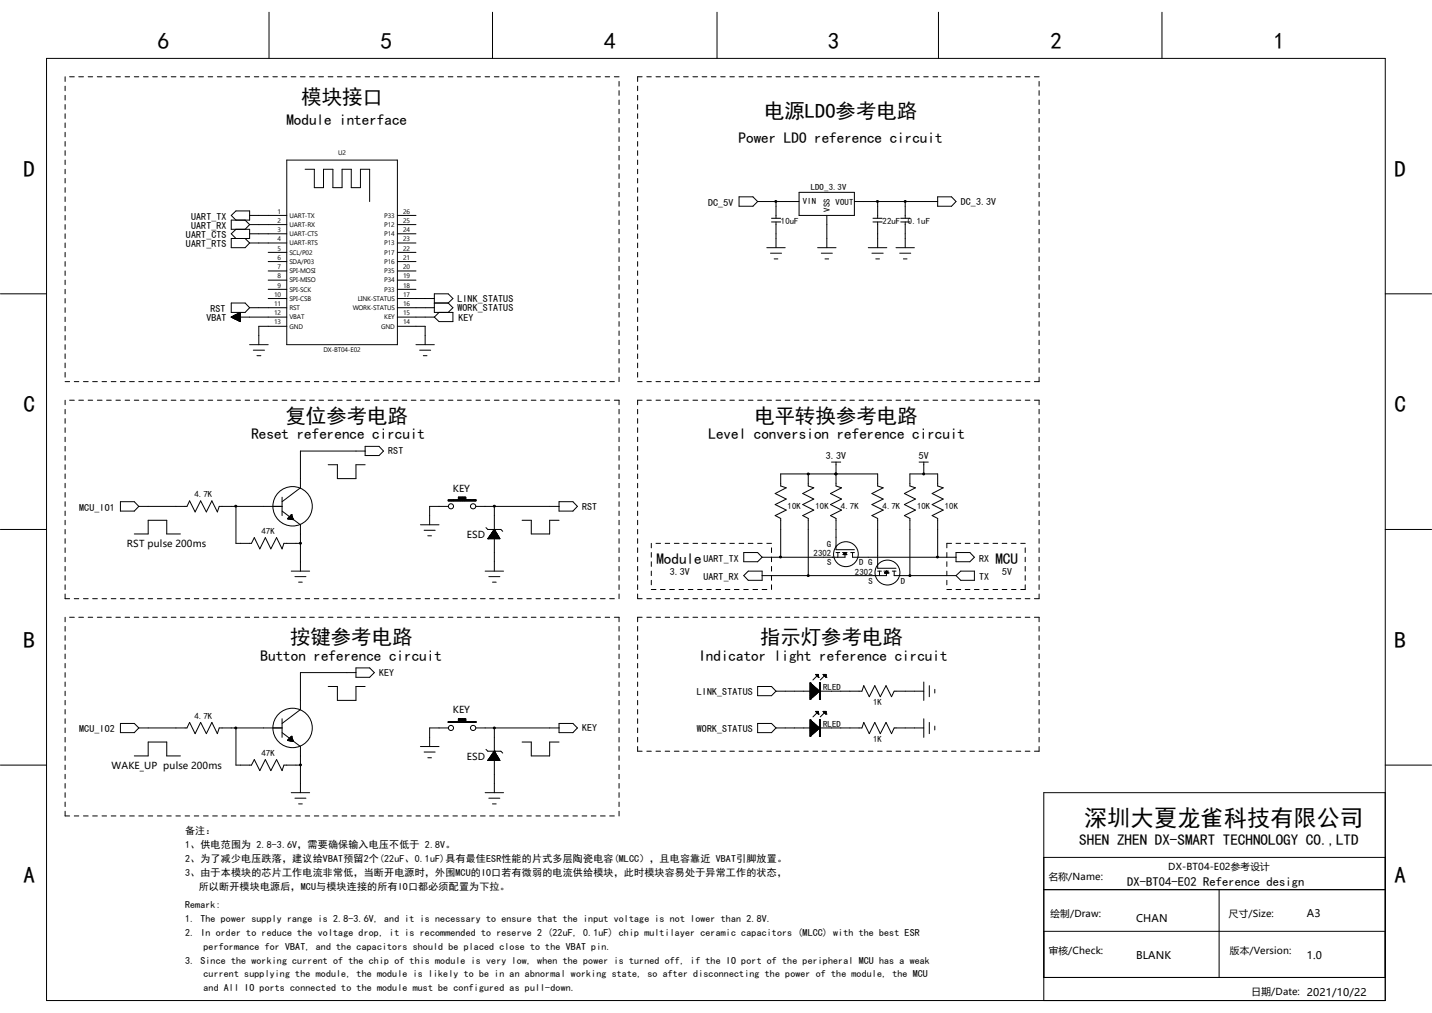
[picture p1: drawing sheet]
<svg xmlns="http://www.w3.org/2000/svg" width="297mm" height="210mm" viewBox="0 0 297 210" stroke-linecap="round" stroke-linejoin="round" font-family="sans-serif">
<g fill="none" stroke="#000" stroke-width=".21">
<path d="M9.7 12.1h277.6v195.3h-277.6zM13.5 15.9v1M13.5 17.9v.9M13.5 19.8v.9M14.4 15.9h1M16.3 15.9h1M18.3 15.9h.9M20.2 15.9h1M22.1 15.9h1M24 15.9h1M26 15.9h.9M27.9 15.9h.9"/>
<path d="M29.8 15.9h.9M31.7 15.9h.9M33.6 15.9h1M35.5 15.9h1M37.4 15.9h1M39.3 15.9h1M41.2 15.9h1M43.2 15.9h.9M45.1 15.9h1M47 15.9h1M48.9 15.9h1M50.8 15.9h1"/>
<path d="M52.7 15.9h1M54.7 15.9h.9M55.8 2.5v9.6M56.6 15.9h.9M58.5 15.9h1M60.4 15.9h1M62.3 15.9h1M64.2 15.9h1M66.1 15.9h1M68.1 15.9h.9M70 15.9h1M71.9 15.9h1"/>
<path d="M73.8 15.9h1M75.7 15.9h1M77.6 15.9h1M79.5 15.9h1M81.5 15.9h.9M83.4 15.9h1M85.3 15.9h1M87.2 15.9h1M89.1 15.9h1M91.1 15.9h.9M93 15.9h.9M94.9 15.9h.9"/>
<path d="M96.8 15.9h.9M98.7 15.9h1M100.6 15.9h1M102.2 2.5v9.6M102.5 15.9h1M104.4 15.9h1M106.4 15.9h.9M108.3 15.9h1M110.2 15.9h1M112.1 15.9h1M114 15.9h1M116 15.9h.9"/>
<path d="M117.9 15.9h.9M119.8 15.9h.9M121.7 15.9h.9M123.6 15.9h.9M125.5 15.9h.9M127.4 15.9h1M128.4 16.9v1M128.4 18.8v1M132.2 17.9v.9M132.2 19.8v.9M133.2 15.9h-1v1M134.2 15.9h.9"/>
<path d="M136.1 15.9h.9M138 15.9h.9M139.9 15.9h.9M141.8 15.9h.9M143.7 15.9h1M145.6 15.9h1M147.5 15.9h1M148.7 2.5v9.6M149.5 15.9h.9M151.4 15.9h.9M153.3 15.9h1M155.2 15.9h1"/>
<path d="M157.1 15.9h1M159 15.9h1M161 15.9h.9M162.9 15.9h.9M164.8 15.9h.9M166.7 15.9h.9M168.6 15.9h1M170.5 15.9h1M172.5 15.9h.9M174.4 15.9h.9M176.3 15.9h.9M178.2 15.9h1"/>
<path d="M180.1 15.9h1M182 15.9h1M183.9 15.9h1M185.8 15.9h1M187.7 15.9h1M189.7 15.9h.9M191.6 15.9h.9M193.5 15.9h1M194.6 2.5v9.6M195.4 15.9h1M197.4 15.9h.9M199.3 15.9h.9"/>
<path d="M201.2 15.9h.9M203.1 15.9h.9M205 15.9h1M206.9 15.9h1M208.8 15.9h1M210.7 15.9h1M212.6 15.9h1M214.5 15.9h1M215.5 16.9v1M215.5 18.8v1M241 2.5v9.6M13.5 21.7v.9"/>
<path d="M13.5 23.6v1M13.5 25.5v1M13.5 27.4v1M13.5 29.3v1M13.5 31.2v1M13.5 33.2v.9M13.5 35.1v.9M13.5 37v.9M13.5 38.9v1M59.5 33.2h22.9v38.3h-22.9zM63.3 35.1h1.9v3.8h1.9v-3.8h1.9v3.8h2v-3.8h1.9v3.8h1.9v-3.8h1.9v6.7M128.4 20.7v1"/>
<path d="M128.4 22.6v1M128.4 24.6v.9M128.4 26.5v.9M128.4 28.4v.9M128.4 30.3v.9M128.4 32.2v1M128.4 34.1v1M128.4 36v1M128.4 37.9v1M128.4 39.9v.9M132.2 21.7v.9M132.2 23.6v1"/>
<path d="M132.2 25.5v1M132.2 27.4v1M132.2 29.3v1M132.2 31.2v1M132.2 33.2v.9M132.2 35.1v.9M132.2 37v.9M132.2 38.9v1M165.7 39.9h11.5v4.8h-11.5zM215.5 20.7v1M215.5 22.6v1M215.5 24.6v.9"/>
<path d="M215.5 26.5v.9M215.5 28.4v.9M215.5 30.3v.9M215.5 32.2v1M215.5 34.1v1M215.5 36v1M215.5 37.9v1M215.5 39.9v.9M13.5 40.8v1M13.5 42.8v.9M13.5 44.7v.9M13.5 46.6v.9"/>
<path d="M13.5 48.5v.9M13.5 50.4v1M13.5 52.3v1M13.5 54.2v1M13.5 56.2v.9M13.5 58.1v.9M13.5 60v.9M48.9 45.6l-.9-.9 .9-1h2.9v1.9h-3.8v1.9h3.8v1.9h-3.8v2h2.8l1-1M48.9 47.5l-.9 1 .9 .9M50.8 45.6l1 1M50.8 49.4l1 1M51.8 44.7h7.7"/>
<path d="M51.8 46.6h7.7M51.8 48.5h7.7M51.8 50.4h7.7M51.8 46.6l-1 .9M55.6 52.3h3.9M55.6 54.2h3.9M55.6 56.2h3.9M55.6 58.1h3.9M55.6 60h3.9M82.4 44.7h3.9M82.4 46.6h3.9M82.4 48.5h3.9"/>
<path d="M82.4 50.4h3.9M82.4 52.3h3.9M82.4 54.2h3.9M82.4 56.2h3.9M82.4 58.1h3.9M82.4 60h3.9M128.4 41.8v1M128.4 43.7v1M128.4 45.6v1M128.4 47.5v1M128.4 49.4v1M128.4 51.4v.9"/>
<path d="M128.4 53.3v.9M128.4 55.2v1M128.4 57.1v1M128.4 59v1M132.2 40.8v1M132.2 42.8v.9M132.2 44.7v.9M132.2 46.6v.9M132.2 48.5v.9M132.2 50.4v1M132.2 52.3v1M132.2 54.2v1"/>
<path d="M132.2 56.2v.9M132.2 58.1v.9M132.2 60v.9M153.3 40.8h2.9l.9 1-.9 1h-2.9zM157.1 41.8h8.6M159 51.4h3.9M159.8 52.5h2.3M160 46h1.9M160 45.3h1.9M160.6 53.7h.7M161 41.8v3.5M161 46v5.4"/>
<path d="M169.6 51.4h3.8M170.3 52.5h2.3M171.1 53.7h.8M171.5 44.7v6.7M177.2 41.8h17.3M180.1 51.4h3.8M180.8 52.5h2.4M181.1 46h1.9M181.1 45.3h1.9M181.7 53.7h.7M182 41.8v3.5M182 46v5.4"/>
<path d="M185.8 51.4h3.9M186.6 52.5h2.3M186.8 46h1.9M186.8 45.3h1.9M187.4 53.7h.7M187.7 41.8v3.5M187.7 46v5.4M194.5 40.8h2.9l.9 1-.9 1h-2.9zM215.5 41.8v1M215.5 43.7v1M215.5 45.6v1M215.5 47.5v1"/>
<path d="M215.5 49.4v1M215.5 51.4v.9M215.5 53.3v.9M215.5 55.2v1M215.5 57.1v1M215.5 59v1M.1 60.9h9.6M13.5 79.1h.9M13.5 61.9v.9M13.5 63.8v1M13.5 65.7v1M13.5 67.6v1"/>
<path d="M13.5 69.6v.9M13.5 71.5v.9M13.5 73.4v.9M13.5 75.3v.9M13.5 77.2v1M15.4 79.1h.9M17.3 79.1h1M19.2 79.1h1M21.2 79.1h.9M23.1 79.1h.9M25 79.1h1M26.9 79.1h1"/>
<path d="M28.8 79.1h1M30.7 79.1h1M32.6 79.1h1M34.6 79.1h.9M36.5 79.1h.9M38.4 79.1h.9M40.3 79.1h.9M42.2 79.1h1M44.1 79.1h1M46.1 79.1h.9M48 65.7h.1M48 79.1h.9"/>
<path d="M48 65.7h11.5M48 62.8h2.8l1 1-1 1h-2.8zM48 65.7l1.9-.9v1.9zM48.2 65.6v.2M48.3 66h1.6M48.3 65.5v.4M48.5 66h1.4M48.5 65.4v.6M48.6 66.1h1.3M48.6 65.4v.7M48.8 66.2h1.1M48.8 65.3v.8"/>
<path d="M48.9 65.2v1M49.1 65.2v1.1M49.1 66.3h.8M49.3 65.1v1.3M49.3 66.4h.6M49.6 64.9v1.6M49.6 66.6h.3M49.7 66.6h.2M49.7 64.9v1.7M49.9 79.1h.9M49.9 64.9h-.4l-.1 1.6h.5M49.9 65.2h-.9v1.1h.9"/>
<path d="M49.9 65.7h-1.8l-.1 .1h1.9M49.9 65.6h-1.6v.3M49.9 65.5h-1.5v.5M49.9 65.4h-1.3v.6M49.9 65.3h-1.2v.8M49.9 65.2h-1v1M49.9 65.1h-.7v1.2M49.9 65h-.5v1.4M49.9 64.9h-.2v1.7M49.9 64.8l-.1 1.8M51.8 79.1h.9M51.8 71.5h3.8"/>
<path d="M51.8 63.8h7.7M52.5 72.6h2.4M53.3 73.7h.8M53.7 79.1h1M55.6 79.1h1M55.6 61.9h3.9M57.5 79.1h1M59.5 79.1h.9M59.5 67.6h-5.8v3.9M61.4 79.1h.9M63.3 79.1h.9M65.2 79.1h.9"/>
<path d="M67.1 79.1h1M69 79.1h1M71 79.1h.9M72.9 79.1h.9M74.8 79.1h.9M76.7 79.1h.9M78.6 79.1h.9M80.5 79.1h1M82.4 79.1h1M82.4 61.9h7.7M82.4 63.8h7.7M82.4 65.7h7.7"/>
<path d="M82.4 67.6h5.8v3.9M84.4 79.1h.9M86.3 79.1h.9M86.3 71.5h3.8M87 72.6h2.3M87.8 73.7h.8M88.2 79.1h.9M90.1 79.1h1M90.1 62.8h2.9M91.1 64.8l-1 .9M92 79.1h1M93 62.8l.9-.9-.9-1h-2.9v3.9h3.8v1.9h-2.8l-1-1"/>
<path d="M93 62.8l.9 1-.9 1M93.9 79.1h1M95.8 79.1h1M97.7 79.1h1M99.7 79.1h.9M101.6 79.1h.9M103.5 79.1h.9M105.4 79.1h1M107.3 79.1h1M109.3 79.1h.9M111.2 79.1h.9M113.1 79.1h.9"/>
<path d="M115 79.1h1M116.9 79.1h1M118.8 79.1h1M120.7 79.1h1M122.6 79.1h1M124.5 79.1h1M126.4 79.1h1M128.4 60.9v1M128.4 62.8v1M128.4 64.8v.9M128.4 66.7v.9M128.4 68.6v1"/>
<path d="M128.4 70.5v1M128.4 72.4v1M128.4 74.3v1M128.4 76.2v1M128.4 78.2v.9M132.2 61.9v.9M132.2 63.8v1M132.2 65.7v1M132.2 67.6v1M132.2 69.6v.9M132.2 71.5v.9M132.2 73.4v.9"/>
<path d="M132.2 75.3v.9M132.2 77.2v1M132.2 79.1h1M134.2 79.1h.9M136.1 79.1h.9M138 79.1h.9M139.9 79.1h.9M141.8 79.1h.9M143.7 79.1h1M145.6 79.1h1M147.5 79.1h1M149.5 79.1h.9"/>
<path d="M151.4 79.1h.9M153.3 79.1h1M155.2 79.1h1M157.1 79.1h1M159 79.1h1M161 79.1h.9M162.9 79.1h.9M164.8 79.1h.9M166.7 79.1h.9M168.6 79.1h1M170.5 79.1h1M172.5 79.1h.9"/>
<path d="M174.4 79.1h.9M176.3 79.1h.9M178.2 79.1h1M180.1 79.1h1M182 79.1h1M183.9 79.1h1M185.8 79.1h1M187.7 79.1h1M189.7 79.1h.9M191.6 79.1h.9M193.5 79.1h1M195.4 79.1h1"/>
<path d="M197.4 79.1h.9M199.3 79.1h.9M201.2 79.1h.9M203.1 79.1h.9M205 79.1h1M206.9 79.1h1M208.8 79.1h1M210.7 79.1h1M212.6 79.1h1M215.5 78.2v.9h-1M215.5 60.9v1M215.5 62.8v1"/>
<path d="M215.5 64.8v.9M215.5 66.7v.9M215.5 68.6v1M215.5 70.5v1M215.5 72.4v1M215.5 74.3v1M215.5 76.2v1M287.3 60.9h9.6M13.5 83v.9M13.5 84.9v.9M13.5 86.8v1M13.5 88.7v1"/>
<path d="M13.5 90.6v1M13.5 92.5v1M13.5 94.4v1M13.5 96.4v.9M13.5 98.3v.9M14.4 83h1M16.3 83h1M18.3 83h.9M20.2 83h1M22.1 83h1M24 83h1M26 83h.9"/>
<path d="M27.9 83h.9M29.8 83h.9M31.7 83h.9M33.6 83h1M35.5 83h1M37.4 83h1M39.3 83h1M41.2 83h1M43.2 83h.9M45.1 83h1M47 83h1M48.9 83h1"/>
<path d="M50.8 83h1M52.7 83h1M54.7 83h.9M56.6 83h.9M58.5 83h1M60.4 83h1M62.3 83h1M64.2 83h1M66.1 83h1M68.1 96.4h1.9v2.8h3.8v-2.8h1.9M68.1 83h.9M70 83h1"/>
<path d="M71.9 83h1M73.8 83h1M75.7 83h1M75.7 93.5h-13.4v7.6l-3.8 2.9M75.7 92.5h2.9l.9 1-.9 .9h-2.9zM77.6 83h1M79.5 83h1M81.5 83h.9M83.4 83h1M85.3 83h1M87.2 83h1M89.1 83h1"/>
<path d="M91.1 83h.9M93 83h.9M94.9 83h.9M96.8 83h.9M98.7 83h1M100.6 83h1M102.5 83h1M104.4 83h1M106.4 83h.9M108.3 83h1M110.2 83h1M112.1 83h1"/>
<path d="M114 83h1M116 83h.9M117.9 83h.9M119.8 83h.9M121.7 83h.9M123.6 83h.9M125.5 83h.9M127.4 83h1v.9M128.4 84.9v.9M128.4 86.8v1M128.4 88.7v1M128.4 90.6v1"/>
<path d="M128.4 92.5v1M128.4 94.4v1M128.4 96.4v.9M128.4 98.3v.9M132.2 84.9v.9M132.2 86.8v1M132.2 88.7v1M132.2 90.6v1M132.2 92.5v1M132.2 94.4v1M132.2 96.4v.9M132.2 98.3v.9"/>
<path d="M133.2 83h-1v.9M134.2 83h.9M136.1 83h.9M138 83h.9M139.9 83h.9M141.8 83h.9M143.7 83h1M145.6 83h1M147.5 83h1M149.5 83h.9M151.4 83h.9M153.3 83h1"/>
<path d="M155.2 83h1M157.1 83h1M159 83h1M161 83h.9M162.9 83h.9M164.8 83h.9M166.7 83h.9M167.6 98.3h.1M167.6 98.3v2.5l1.2 .3-2.3 1.2 2.3 1.2-2.3 1.1 2.3 1.1-2.3 1.2 1.1 .6v11.8M168.6 83h1M170.5 83h1M172.5 83h.9"/>
<path d="M172.5 95.8h1.9M173.4 98.3h.1M173.4 95.8v5l1.1 .3-2.2 1.2 2.2 1.2-2.2 1.1 2.2 1.1-2.2 1.2 1.1 .6v6.5h3.8M174.4 83h.9M176.3 83h.9M178.2 83h1M180.1 83h1M182 83h1M183.9 83h1M185.8 83h1M187.7 83h1M189.7 83h.9"/>
<path d="M190.6 95.8h1.9M191.6 83h.9M191.6 95.8v2.5M193.5 83h1M195.4 83h1M197.4 83h.9M199.3 83h.9M201.2 83h.9M203.1 83h.9M205 83h1M206.9 83h1M208.8 83h1"/>
<path d="M210.7 83h1M212.6 83h1M214.5 83h1v.9M215.5 84.9v.9M215.5 86.8v1M215.5 88.7v1M215.5 90.6v1M215.5 92.5v1M215.5 94.4v1M215.5 96.4v.9M215.5 98.3v.9M.1 109.8h9.6"/>
<path d="M13.5 100.2v.9M13.5 102.1v1M13.5 104v1M13.5 106v.9M13.5 107.9v.9M13.5 109.8v.9M13.5 111.7v.9M13.5 113.6v1M13.5 115.5v1M13.5 117.4v1M13.5 119.3v1M25 104h2.9l.9 1-.9 1h-2.9z"/>
<path d="M27.9 110.7h2.8v-2.8h3.9v2.8h2.8M28.8 105h10l.5-1.2 1.2 2.3 1.1-2.3 1.2 2.3 1.1-2.3 1.2 2.3 .4-1.1h13M48.9 105v7.6h3.3l.5-1.1 1.2 2.3 1.1-2.3 1.2 2.3 1.2-2.3 1.1 2.3 .4-1.2h3.4M58.5 103.1v3.8M58.5 106l3.8 2.8v9.6M59.6 107.5h1.1M60.1 107.1v.5M60.1 107.6h.7M60.4 118.4h3.8M60.5 106.7h.1M60.5 106.7l-.9 .8M60.5 106.7l.4 1-1.3-.2"/>
<path d="M60.5 106.8l-.1 .9M60.5 106.7v1M60.5 106.8h-.2v.9M60.5 107h-.3v.7M60.5 106.9h-.3v.8M60.5 106.8v.9M60.6 107v.7h.2M60.6 107.2h-.7v.4M60.6 107.1h-.6v.5M60.7 107.3h-.8v.3M60.7 107.2v.5M60.7 107.4h-.9v.2"/>
<path d="M60.7 107.5h-1v.1M60.7 107.4v.3M60.8 107.7h.1M61.2 119.5h2.3M87.2 108.8h3.9M88 109.9h2.3M88.7 111.1h.8M93 105h-3.9v3.8M93 103.6h5.7v.2h-5.7zM93 103.8h5.7M93 103.7h5.7M93 103.6v.2"/>
<path d="M93.2 103.6v.2M93.3 103.6v.2M93.4 103.6v.2M93.5 103.6v.2M93.6 103.6v.2M93.7 103.6v.2M93.8 103.6v.2M93.9 103.6v.2M94 103.6v.2M94.1 103.6v.2M94.2 103.6v.2M94.3 103.6v.2"/>
<path d="M94.4 103.6v.2M94.5 103.6v.2M94.6 103.6v.2M94.7 103.6v.2M94.8 103.6v.2M94.9 103.6v.2M95 103.6v.2M95.1 103.8v-.7h1.5v.7M95.1 103.5h1.5M95.1 103.4h1.5M95.1 103.3h1.5M95.1 103.2h1.5"/>
<path d="M95.2 103.1v.7M95.3 103.1v.7M95.4 103.1v.7M95.5 103.1v.7M95.7 103.1v.7M95.8 103.1v.7M95.9 103.1v.7M96 103.1v.7M96.1 103.1v.7M96.2 103.1v.7M96.3 103.1v.7M96.4 103.1v.7"/>
<path d="M96.5 103.1v.7M96.7 103.6v.2M96.8 103.6v.2M96.9 103.6v.2M97 103.6v.2M97.1 103.6v.2M97.2 103.6v.2M97.3 103.6v.2M97.4 103.6v.2M97.5 103.6v.2M97.6 103.6v.2M97.7 103.6v.2"/>
<path d="M97.8 103.6v.2M97.9 103.6v.2M98 103.6v.2M98.1 103.6v.2M98.2 103.6v.2M98.3 103.6v.2M98.4 103.6v.2M98.5 103.6v.2M98.6 103.6v.2M98.7 103.6v.2M98.7 105h17.3M100.6 118.4h3.8"/>
<path d="M100.8 109.4l.4 .4h2.7l.4 .4M101.2 111.7h.1M101.2 111.7h2.5M101.3 111.6h2.3M101.3 111.5v.2M101.3 111.5h2.3M101.4 119.5h2.3M101.4 111.4h2.1v.3M101.4 111.3v.4M101.5 111.3h2l-.1 .4M101.5 111.2v.5M101.6 111.2h1.8"/>
<path d="M101.6 111.2h1.7M101.6 111.1v.6M101.6 111.1h1.7M101.6 111v.7M101.7 111h1.6v.7M101.7 110.9h1.5M101.7 110.9v.8M101.9 110.7v1M101.9 110.7h1.2M101.9 110.6h1.1v1.1M101.9 110.5v1.2M102 110.5h1"/>
<path d="M102 110.4v1.3M102.1 110.4h.8M102.1 110.3v1.4M102.2 110.3h.6M102.2 110.2v1.5M102.2 110.2h.6v1.5M102.3 110.2h.5M102.3 110.1v1.6M102.3 110.1h.4M102.3 109.9v1.8M102.4 110h.3M102.4 109.9v1.8"/>
<path d="M102.4 109.9h.2M102.5 109.9l.1 1.8M102.5 109.8h.1M102.5 109.8l1.2 1.9M102.5 109.8l-1.3 1.9M102.5 105v13.4M102.7 109.9v1.8M102.7 110.1v1.6M102.9 110.3v1.4M103 110.5v1.2M103.1 110.7v1M103.2 110.8h-1.4v.9"/>
<path d="M103.2 110.9v.8M103.3 111.1v.6M103.5 111.5h-2.1l-.1 .2M103.6 111.5v.2M103.7 111.6v.1M108.3 107.9h1.9v2.8h3.8v-2.8h2M116 104h2.8l1 1-1 1h-2.8zM128.4 100.2v.9M128.4 102.1v1M128.4 104v1M128.4 106v.9M128.4 107.9v.9"/>
<path d="M128.4 109.8v.9M128.4 111.7v.9M128.4 113.6v1M128.4 115.5v1M128.4 117.4v1M128.4 119.3v1M132.2 100.2v.9M132.2 102.1v1M132.2 104v1M132.2 106v.9M132.2 107.9v.9M132.2 109.8v.9"/>
<path d="M132.2 111.7v.9M132.2 113.6v1M132.2 115.5v1M132.2 117.4v1M132.2 119.3v1M135.1 112.6v1M135.1 114.6v.9M135.1 116.5v.9M135.1 118.4v.9M136.1 112.6h.9M138 112.6h.9M139.9 112.6h.9"/>
<path d="M141.8 112.6h.9M143.7 112.6h1M145.6 112.6h1M147.5 112.6h1M149.5 112.6h.9M151.4 112.6h.9M153.3 112.6h1M154.3 114.6h2.8l1 .9-1 1h-2.8zM155.2 112.6h1M155.2 118.4h2.9v1.9h-2.9l-.9-1zM157.1 112.6h1M159 112.6h1"/>
<path d="M160 113.6v1M160 115.5v1M160 117.4v1M160 119.3v1M161.9 115.5v-8l-1.1-.6 2.3-1.2-2.3-1.1 2.3-1.1-2.3-1.2 2.3-1.2-1.2-.3v-2.5h20.1v2.5l1.2 .3-2.4 1.2 2.4 1.2-2.4 1.1 2.4 1.1-2.4 1.2 1.2 .6v10.3h3.8M173.4 114.6h.8M173.8 114.6v.9M174.8 114.6h.9M174.9 114.9v.1M174.9 114.9h.7M175 114.9v.1M175 114.9h.5"/>
<path d="M175 114.8v.2M175.1 114.8h.3M175.2 114.7h.1M175.2 114.6v.4M175.3 114.6h.1M175.3 114.6v.9h-17.2M175.3 114.6l.3 .4h-.7M175.3 114.6l-.4 .4M175.3 114.7v.3M175.4 114.8v.2M175.5 114.9v.1M175.6 114.9v.1"/>
<path d="M176.4 114.6h.8M176.8 114.6v.9h21.5M182 118.4h.8M182.4 118.4v.9M183.3 118.4h1M183.5 118.8h.1M183.5 118.8h.7M183.6 118.8h.5M183.6 118.7h.5v.1M183.7 118.8v-.2h.3v.2M183.8 118.8v-.3h.1v.3M183.9 118.4h.1"/>
<path d="M183.9 118.4v.9h-25.8M183.9 118.4l-.4 .4M183.9 118.4l.3 .4M184.2 118.8h.1M185.1 118.4h.7M185.5 118.4v.9h12.8M194.5 115.5v-8l-1.2-.6 2.3-1.2-2.3-1.1 2.3-1.1-2.3-1.2 2.3-1.2-1.1-.3v-2.5h-5.8v2.5l1.2 .3-2.3 1.2 2.3 1.2-2.3 1.1 2.3 1.1-2.3 1.2 1.1 .6v11.8M196.4 114.6v.9M196.4 116.5v.9M196.4 118.4v.9M197.4 112.6h-1v1M198.3 112.6h1"/>
<path d="M198.3 114.6h2.9l.9 .9-.9 1h-2.9zM198.3 119.3l1-.9h2.8v1.9h-2.8zM200.2 112.6h1M202.1 112.6h1M204 112.6h1M206 112.6h.9M207.9 112.6h.9M209.8 112.6h.9M211.7 112.6h.9M212.6 113.6v1M212.6 115.5v1M212.6 117.4v1"/>
<path d="M212.6 119.3v1M215.5 100.2v.9M215.5 102.1v1M215.5 104v1M215.5 106v.9M215.5 107.9v.9M215.5 109.8v.9M215.5 111.7v.9M215.5 113.6v1M215.5 115.5v1M215.5 117.4v1M215.5 119.3v1"/>
<path d="M287.3 109.8h9.6M13.5 121.2v1M13.5 123.1v1h.9M13.5 128v.9M13.5 129.9v1M13.5 131.8v1M13.5 133.7v1M13.5 135.6v1M13.5 137.5v1M13.5 139.4v1M14.4 128h1M15.4 124.1h.9"/>
<path d="M16.3 128h1M17.3 124.1h1M18.3 128h.9M19.2 124.1h1M20.2 128h1M21.2 124.1h.9M22.1 128h1M23.1 124.1h.9M24 128h1M25 124.1h1M26 128h.9M26.9 124.1h1"/>
<path d="M27.9 128h.9M28.8 124.1h1M29.8 128h.9M30.7 124.1h1M31.7 128h.9M32.6 124.1h1M33.6 128h1M34.6 124.1h.9M35.5 128h1M36.5 124.1h.9M37.4 128h1M38.4 124.1h.9"/>
<path d="M39.3 128h1M40.3 124.1h.9M41.2 128h1M42.2 124.1h1M43.2 128h.9M44.1 124.1h1M45.1 128h1M46.1 124.1h.9M47 128h1M48 124.1h.9M48.9 128h1M49.9 124.1h.9"/>
<path d="M50.8 128h1M51.8 124.1h.9M52.7 128h1M53.7 124.1h1M54.7 128h.9M55.6 124.1h1M56.6 128h.9M57.5 124.1h1M58.5 128h1M59.5 124.1h.9M60.4 128h1M61.4 124.1h.9"/>
<path d="M61.9 120.7h.8M62.3 128h1M63.3 124.1h.9M64.2 128h1M65.2 124.1h.9M66.1 128h1M67.1 124.1h1M68.1 128h.9M69 124.1h1M70 128h1M71 124.1h.9M71.9 128h1"/>
<path d="M72.9 124.1h.9M73.8 138.5h2.9l.9 .9-.9 1h-2.9zM73.8 128h1M73.8 139.4h-11.5v7.7l-3.8 2.9M74.8 124.1h.9M75.7 128h1M76.7 124.1h.9M77.6 128h1M78.6 124.1h.9M79.5 128h1M80.5 124.1h1M81.5 128h.9"/>
<path d="M82.4 124.1h1M83.4 128h1M84.4 124.1h.9M85.3 128h1M86.3 124.1h.9M87.2 128h1M88.2 124.1h.9M89.1 128h1M90.1 124.1h1M91.1 128h.9M92 124.1h1M93 128h.9"/>
<path d="M93.9 124.1h1M94.9 128h.9M95.8 124.1h1M96.8 128h.9M97.7 124.1h1M98.7 128h1M99.7 124.1h.9M100.6 128h1M101.6 124.1h.9M102.2 120.7h.7M102.5 128h1M103.5 124.1h.9"/>
<path d="M104.4 128h1M105.4 124.1h1M106.4 128h.9M107.3 124.1h1M108.3 128h1M109.3 124.1h.9M110.2 128h1M111.2 124.1h.9M112.1 128h1M113.1 124.1h.9M114 128h1M115 124.1h1"/>
<path d="M116 128h.9M116.9 124.1h1M117.9 128h.9M118.8 124.1h1M119.8 128h.9M120.7 124.1h1M121.7 128h.9M122.6 124.1h1M123.6 128h.9M124.5 124.1h1M125.5 128h.9M126.4 124.1h1"/>
<path d="M127.4 128h1v.9M128.4 121.2v1M128.4 123.1v1M128.4 129.9v1M128.4 131.8v1M128.4 133.7v1M128.4 135.6v1M128.4 137.5v1M128.4 139.4v1M132.2 121.2v1M132.2 123.1v1h1M132.2 129.9v1"/>
<path d="M132.2 131.8v1M132.2 133.7v1M132.2 135.6v1M132.2 137.5v1M132.2 139.4v1M133.2 128h-1v.9M134.2 128h.9M134.2 124.1h.9M135.1 120.3v.9M135.1 122.2h1M136.1 128h.9M136.1 124.1h.9"/>
<path d="M137 122.2h1M138 128h.9M138 124.1h.9M138.9 122.2h1M139.9 128h.9M139.9 124.1h.9M140.8 122.2h1M141.8 128h.9M141.8 124.1h.9M142.7 122.2h1M143.7 128h1M143.7 124.1h1"/>
<path d="M144.7 122.2h.9M145.6 128h1M145.6 124.1h1M146.6 122.2h.9M147.5 128h1M147.5 124.1h1M148.5 122.2h1M149.5 128h.9M149.5 124.1h.9M150.4 122.2h1M151.4 128h.9M151.4 124.1h.9"/>
<path d="M152.3 122.2h1M153.3 128h1M153.3 124.1h1M154.3 122.2h.9M155.2 128h1M155.2 124.1h1M156.2 122.2h.9M157.1 128h1M157.1 124.1h1M158.1 122.2h.9M159 128h1M159 124.1h1"/>
<path d="M160 121.2v1M161 128h.9M161 124.1h.9M162.9 128h.9M162.9 124.1h.9M164.8 128h.9M164.8 124.1h.9M166.7 128h.9M166.7 124.1h.9M168.6 128h1M168.6 124.1h1M169.2 139.8v.1"/>
<path d="M169.2 139.8h.6v.6M169.2 139.8l.6 .6M169.3 139.8v.2h.5M169.4 139.8v.2h.4M169.5 139.8v.3h.3M169.5 139.8v.4h.3M169.6 139.8v.5h.2M169.7 139.8l.1 .5M170.5 128h1M170.5 124.1h1M170.7 139.8h.6v.6M170.7 139.8l.6 .6"/>
<path d="M170.7 139.8v.1M170.8 139.8v.2h.5M170.9 139.8v.2h.4M171 139.8v.3h.3M171.1 139.8v.4h.2M171.1 139.8v.5h.2M171.2 139.8v.5h.1M172.5 128h.9M172.5 124.1h.9M174.4 128h.9M174.4 124.1h.9M176.3 128h.9"/>
<path d="M176.3 124.1h.9M178.2 128h1M178.2 124.1h1M180.1 128h1M180.1 124.1h1M182 128h1M182 124.1h1M183.9 128h1M183.9 124.1h1M185.8 128h1M185.8 124.1h1M187.7 128h1"/>
<path d="M187.7 124.1h1M189.7 128h.9M189.7 124.1h.9M191.6 128h.9M191.6 124.1h.9M193.5 128h1M193.5 124.1h1M195.4 128h1M195.4 124.1h1M196.4 122.2h1M196.4 120.3v.9M197.4 128h.9"/>
<path d="M197.4 124.1h.9M198.3 122.2h1M199.3 128h.9M199.3 124.1h.9M200.2 122.2h1M201.2 128h.9M201.2 124.1h.9M202.1 122.2h1M203.1 128h.9M203.1 124.1h.9M204 122.2h1M205 128h1"/>
<path d="M205 124.1h1M206 122.2h.9M206.9 128h1M206.9 124.1h1M207.9 122.2h.9M208.8 128h1M208.8 124.1h1M209.8 122.2h.9M210.7 128h1M210.7 124.1h1M212.6 121.2v1h-.9M212.6 128h1"/>
<path d="M212.6 124.1h1M214.5 128h1v.9M215.5 121.2v1M215.5 123.1v1h-1M215.5 129.9v1M215.5 131.8v1M215.5 133.7v1M215.5 135.6v1M215.5 137.5v1M215.5 139.4v1M.1 158.6h9.6M13.5 141.4v.9"/>
<path d="M13.5 143.3v.9M13.5 145.2v.9M13.5 147.1v.9M13.5 149v1M13.5 150.9v1M13.5 152.9v.9M13.5 154.8v.9M13.5 156.7v.9M13.5 158.6v1M25 150h2.9l.9 .9-.9 1h-2.9zM27.9 156.7h2.8v-2.9h3.9v2.9h2.8M28.8 150.9h10l.5-1.1 1.2 2.3 1.1-2.3 1.2 2.3 1.1-2.3 1.2 2.3 .4-1.2h13"/>
<path d="M48.9 150.9v7.7h3.3l.5-1.1 1.2 2.3 1.1-2.3 1.2 2.3 1.2-2.3 1.1 2.3 .4-1.2h3.4M58.5 149v3.9M58.5 151.9l3.8 2.9v9.5M59.6 153.5h1.1M59.7 153.5v-.1h1v.3M60.1 153.6v-.6h.5v.7l.2-.1M60.1 153.6h.7M60.5 152.7h.1M60.5 152.7l-.1 .9M60.5 152.7v1M60.5 152.7l-.9 .8M60.5 152.7l.4 1-1.3-.2"/>
<path d="M60.5 152.8h-.2v.8M60.5 153h-.3v.6M60.5 152.9h-.3v.7M60.5 152.8v.9M60.6 153.2h-.7v.4M60.6 153.1h-.6v.5M60.7 153.3h-.8v.2M60.7 153.2v.5M60.7 153.3h-.9v.2M68.1 142.3h1.9v2.9h3.8v-2.9h1.9M87.2 154.8h3.9M88 155.9h2.3"/>
<path d="M88.7 157.1h.8M93 150.9h-3.9v3.9M93 149.6h5.7v.2h-5.7zM93 149.7h5.7M93 149.6v.2M93.2 149.6v.2M93.3 149.6v.2M93.4 149.6v.2M93.5 149.6v.2M93.6 149.6v.2M93.7 149.6v.2M93.8 149.6v.2"/>
<path d="M93.9 149.6v.2M94 149.6v.2M94.1 149.6v.2M94.2 149.6v.2M94.3 149.6v.2M94.4 149.6v.2M94.5 149.6v.2M94.6 149.6v.2M94.7 149.6v.2M94.8 149.6v.2M94.9 149.6v.2M95 149.6v.2"/>
<path d="M95.1 149.8v-.8h1.5v.8M95.1 149.5h1.5M95.1 149.4h1.5M95.1 149.3h1.5M95.1 149.2h1.5M95.1 149.1h1.5M95.2 149v.8M95.3 149v.8M95.4 149v.8M95.5 149v.8M95.7 149v.8M95.8 149v.8"/>
<path d="M95.9 149v.8M96 149v.8M96.1 149v.8M96.2 149v.8M96.3 149v.8M96.4 149v.8M96.5 149v.8M96.7 149.6v.2M96.8 149.6v.2M96.9 149.6v.2M97 149.6v.2M97.1 149.6v.2"/>
<path d="M97.2 149.6v.2M97.3 149.6v.2M97.4 149.6v.2M97.5 149.6v.2M97.6 149.6v.2M97.7 149.6v.2M97.8 149.6v.2M97.9 149.6v.2M98 149.6v.2M98.1 149.6v.2M98.2 149.6v.2M98.3 149.6v.2"/>
<path d="M98.4 149.6v.2M98.5 149.6v.2M98.6 149.6v.2M98.7 149.6v.2M98.7 150.9h17.3M100.8 155.4l.4 .3h2.7l.4 .4M101.2 157.6h.1M101.2 157.6h2.5M101.3 157.5v.1M101.3 157.6h2.3M101.3 157.5h2.3v.1M101.4 157.3v.3"/>
<path d="M101.5 157.3h2M101.5 157.2v.4M101.6 157.6v-.5h1.7v.5M101.6 157.2h1.8M101.6 157v.6M101.6 157h1.7M101.7 157h1.6v.6M101.7 156.8v.8M101.7 156.9h1.5M101.8 156.7v.9M101.8 156.8h1.4M101.9 156.7h1.2v.9"/>
<path d="M101.9 156.6v1M101.9 156.5v1.1M101.9 156.6h1.1v1M101.9 156.6h1.2M102 156.4v1.2M102 156.5h1M102.1 156.4h.8M102.1 156.3v1.3M102.1 156.3h.8v1.3M102.2 156.2v1.4M102.2 156.3h.6M102.3 156v1.6"/>
<path d="M102.3 156.1h.5M102.3 155.9v1.7M102.3 156h.4M102.4 155.8v1.8M102.4 156h.3M102.4 155.9h.2M102.5 155.8l.1 1.8M102.5 155.7h.1M102.5 150.9v13.4M102.5 155.7l1.2 1.9M102.5 155.7l-1.3 1.9M102.7 155.9v1.7"/>
<path d="M102.7 156.1v1.5M102.8 156.2v1.4M103 156.5v1.1M103.2 156.8v.8M103.4 157.2v.4M103.5 157.4v.2M103.5 157.4h-2.2v.2M103.7 157.6h.1M108.3 153.8h1.9v2.9h3.8v-2.9h2M116 150h2.8l1 .9-1 1h-2.8zM128.4 141.4v.9M128.4 143.3v.9"/>
<path d="M128.4 145.2v.9M128.4 147.1v.9M128.4 149v1M128.4 150.9v1M128.4 152.9v.9M128.4 154.8v.9M128.4 156.7v.9M128.4 158.6v1M132.2 141.4v.9M132.2 143.3v.9M132.2 145.2v.9M132.2 147.1v.9"/>
<path d="M132.2 149v1M132.2 150.9v1M132.2 152.9v.9M132.2 154.8v.9h1M134.2 155.7h.9M136.1 155.7h.9M138 155.7h.9M139.9 155.7h.9M141.8 155.7h.9M143.7 155.7h1M145.6 155.7h1M147.5 155.7h1"/>
<path d="M149.5 155.7h.9M151.4 155.7h.9M153.3 155.7h1M155.2 155.7h1M157.1 142.3h2.9l1 1-1 .9h-2.9zM157.1 155.7h1M157.1 150h2.9l1 .9-1 1h-2.9zM159 155.7h1M161 155.7h.9M161 150.9h17.8l.4-1.1 1.1 2.3 1.1-2.3 1.2 2.3 1.2-2.3 1.1 2.3 .6-1.2h6.1M161 143.3h17.8l.4-1.1 1.1 2.2 1.1-2.2 1.2 2.2 1.2-2.2 1.1 2.2 .6-1.1h6.1M162.9 155.7h.9"/>
<path d="M164.8 155.7h.9M166.7 155.7h.9M168 145h.1M168 141.6h.1M168 152.7h.1M168 149.2h.1M168 142.3h.9M168 149.8h.6v2.3M168 149.6h.4v2.7h-.4M168 149.7h.5v2.5M168 149.5h.3M168 149.4h.2v3.1"/>
<path d="M168 149.3h.1M168 141.6l2 1.7-2 1.7M168 141.6v3.4M168 149.2v3.5M168 144.9h.1M168 144.9h.2M168 144.8h.3M168 144.7h.4M168 141.9h.4l.1 2.7h-.5M168 144.6h.6M168 144.5h.7M168 144.4h.8"/>
<path d="M168 144.3h.8M168 144.2h.9M168 144.2h1M168 144.1h1.1M168 144h1.2M168 143.9h1.3M168 143.8h1.4M168 143.8h1.5M168 143.7h1.5M168 143.6h1.7M168 143.5h1.8M168 143.4h1.9"/>
<path d="M168 143.2h1.9M168 143.2h1.8M168 143.1h1.7M168 143h1.7M168 142.9h1.6M168 142.8h1.5v.9M168 142.8h1.4v1M168 142.7h1.3v1.1M168 142.6h1.2v1.3M168 142.5h1.1M168 142.5h1M168 142.4h1l-.1 1.8"/>
<path d="M168 142.2h.8v2.1M168 142.2h.7v2.2M168 142.1h.6v2.4M168 142h.5v2.6M168 141.9h.3M168 141.8h.3M168 141.7h.2M168 149.9h.7v2.2M168 149.9h.8v2.1M168 150h.9v1.9h-.9M168 150.2h1.2v1.4M168 150.3h1.2v1.3"/>
<path d="M168 150.4h1.3v1.1M168 150.5h1.4v.9M168 150.5h1.5v.9M168 150.6h1.6v.7M168 150.7h1.7v.5M168 149.2l2 1.7-2 1.8M168 152.4h.3M168 152.4h.4M168 152.2h.6M168 152.1h.7M168 152.1h.8M168 152h.8"/>
<path d="M168 151.8h1.1M168 151.7h1.2M168 151.6h1.3M168 151.5h1.4M168 151.3h1.6M168 151.2h1.7M168 151.1h1.8M168 151h1.9M168 151h2.1M168 150.8h1.8M168 150.7h1.7M168 150.2h1"/>
<path d="M168 150.1h1M168.1 141.6v3.3M168.1 149.3v3.4M168.1 141.7v3.2M168.1 149.4v3.2M168.2 141.8v3M168.2 152.5l-.2 .1M168.3 141.8v2.9M168.3 149.5v2.9M168.4 141.9v2.8M168.4 149.6v2.7M168.6 155.7h1"/>
<path d="M168.8 142.3v2M168.8 149.9v2M169 142.5v1.6M169 150.1v1.7h-1M169.1 142.5v1.6M169.1 150.2v1.5M169.2 142.6v1.4M169.2 147.5h.6M169.2 147.5h.6v.5M169.2 147.5l.6 .5M169.3 147.5v.1h.5M169.4 140.2l-.8 .8"/>
<path d="M169.4 147.5v.2h.4M169.4 147.9l-.8 .7M169.5 147.5v.2h.3M169.5 142.9v.7M169.5 147.5v.3h.3M169.5 150.6v.7M169.5 151.4h-1.5M169.6 143v.6h-1.6M169.6 147.5v.4h.2M169.7 143v.5M169.7 147.5l.1 .5M169.8 140.4h.1"/>
<path d="M169.8 148h.1M169.8 143.1v.3M169.8 150.8v.3M169.8 143.2v.1M169.8 150.9v.1M169.9 143.3h.1M169.9 150.9h.1M170 142.3h.1M170 149.8h.1M170 149.6h.1M170 149.7h.1M170 149.5h.1"/>
<path d="M170 149.4h.1M170 149.3h.1M170 149.2h.1v3.5h-.1zM170 144.9h.1M170 144.8h.1M170 144.7h.1M170 144.6h.1M170 144.5h.1M170 144.4h.1M170 144.3h.1M170 144.2h.1M170 144.1h.1"/>
<path d="M170 144h.1M170 143.9h.1M170 143.8h.1M170 143.7h.1M170 143.6h.1M170 143.5h.1M170 143.4h.1M170 143.2h.1M170 143.1h.1M170 143h.1M170 142.9h.1M170 142.8h.1"/>
<path d="M170 142.7h.1M170 142.6h.1M170 142.5h.1M170 142.4h.1M170 142.2h.1M170 142.1h.1M170 142h.1M170 141.9h.1M170 141.8h.1M170 141.7h.1M170 141.6h.1M170 141.6h.1v3.4h-.1z"/>
<path d="M170 152.5h.1M170 152.4h.1M170 152.3h.1M170 152.2h.1M170 152.1h.1M170 152h.1M170 151.9h.1M170 151.8h.1M170 151.7h.1M170 151.6h.1M170 151.5h.1M170 151.4h.1"/>
<path d="M170 151.3h.1M170 151.2h.1M170 151.1h.1M170 151h.1M170 150.8h.1M170 150.7h.1M170 150.6h.1M170 150.5h.1M170 150.4h.1M170 150.3h.1M170 150.2h.1M170 150.1h.1"/>
<path d="M170 150h.1M170 149.9h.1M170.1 141.6v3.4M170.1 149.2v3.5M170.5 155.7h1M170.7 147.5h.6v.5M170.7 147.5h.6M170.7 147.5l.6 .5M170.8 147.5v.1h.5M170.9 140.2l-.8 .8M170.9 147.5v.2h.4M170.9 147.9l-.8 .7"/>
<path d="M171 147.5v.2h.3M171.1 147.5v.3h.2M171.1 147.5v.4h.2M171.2 147.5v.5h.1M171.3 140.4h.1M171.3 148h.1M172.5 155.7h.9M174.4 155.7h.9M176.3 155.7h.9M178.2 155.7h1M180.1 155.7h1M182 155.7h1"/>
<path d="M183.9 155.7h1M185.8 155.7h1M187.7 155.7h1M189.7 155.7h.9M191.6 155.7h.9M191.6 141.4v3.8M191.6 149v3.9M192.7 142.2v2.2M192.7 149.8v2.3M193.5 155.7h1M193.9 142.9v.8M193.9 150.5v.8"/>
<path d="M195.4 155.7h1M197.4 155.7h.9M199.3 155.7h.9M201.2 155.7h.9M203.1 155.7h.9M205 155.7h1M206.9 155.7h1M208.8 155.7h1M210.7 155.7h1M212.6 155.7h1M215.5 141.4v.9M215.5 143.3v.9"/>
<path d="M215.5 145.2v.9M215.5 147.1v.9M215.5 149v1M215.5 150.9v1M215.5 152.9v.9M215.5 154.8v.9h-1M287.3 158.6h9.6M13.5 160.5v1M13.5 162.4v1M13.5 164.3v1M13.5 166.3v.9M13.5 168.2v1h.9"/>
<path d="M15.4 169.2h.9M17.3 169.2h1M19.2 169.2h1M21.2 169.2h.9M23.1 169.2h.9M25 169.2h1M26.9 169.2h1M28.8 169.2h1M30.7 169.2h1M32.6 169.2h1M34.6 169.2h.9M36.5 169.2h.9"/>
<path d="M38.4 169.2h.9M40.3 169.2h.9M42.2 169.2h1M44.1 169.2h1M46.1 169.2h.9M48 169.2h.9M49.9 169.2h.9M51.8 169.2h.9M53.7 169.2h1M55.6 169.2h1M57.5 169.2h1M59.5 169.2h.9"/>
<path d="M60.4 164.3h3.8M61.2 165.5h2.3M61.4 169.2h.9M61.9 166.7h.8M63.3 169.2h.9M65.2 169.2h.9M67.1 169.2h1M69 169.2h1M71 169.2h.9M72.9 169.2h.9M74.8 169.2h.9M76.7 169.2h.9"/>
<path d="M78.6 169.2h.9M80.5 169.2h1M82.4 169.2h1M84.4 169.2h.9M86.3 169.2h.9M88.2 169.2h.9M90.1 169.2h1M92 169.2h1M93.9 169.2h1M95.8 169.2h1M97.7 169.2h1M99.7 169.2h.9"/>
<path d="M100.6 164.3h3.8M101.4 165.5h2.3M101.6 169.2h.9M102.2 166.7h.7M103.5 169.2h.9M105.4 169.2h1M107.3 169.2h1M109.3 169.2h.9M111.2 169.2h.9M113.1 169.2h.9M115 169.2h1M116.9 169.2h1"/>
<path d="M118.8 169.2h1M120.7 169.2h1M122.6 169.2h1M124.5 169.2h1M126.4 169.2h1M128.4 160.5v1M128.4 162.4v1M128.4 164.3v1M128.4 166.3v.9M128.4 168.2v1M216.5 177.8h70.8M287.3 164.3h-70.8v43.1"/>
<path d="M216.5 184.4h70.8M216.5 193.1h70.8M252.9 184.4v18.2M216.5 202.6h70.8"/>
<circle cx="60.7" cy="105" r="4.1"/>
<circle cx="93.5" cy="105" r=".53"/>
<circle cx="98.1" cy="105" r=".54"/>
<circle cx="175.4" cy="114.9" r="2.57"/>
<circle cx="184.1" cy="118.7" r="2.58"/>
<circle cx="60.7" cy="150.9" r="4.1"/>
<circle cx="93.5" cy="150.9" r=".53"/>
<circle cx="98.1" cy="150.9" r=".54"/>
</g>
<g fill="#000" stroke="#000" stroke-width=".21">
<circle cx="160.9" cy="41.8" r=".2"/>
<circle cx="182" cy="41.8" r=".2"/>
<circle cx="187.8" cy="41.8" r=".2"/>
<circle cx="167.6" cy="98.3" r=".2"/>
<circle cx="173.4" cy="98.3" r=".2"/>
<circle cx="191.6" cy="98.2" r=".2"/>
<circle cx="48.9" cy="105" r=".2"/>
<circle cx="62.3" cy="112.6" r=".2"/>
<circle cx="102.5" cy="105" r=".2"/>
<circle cx="161.9" cy="115.5" r=".2"/>
<circle cx="167.6" cy="119.3" r=".2"/>
<circle cx="188.7" cy="119.3" r=".2"/>
<circle cx="194.4" cy="115.5" r=".2"/>
<circle cx="48.9" cy="150.9" r=".2"/>
<circle cx="62.3" cy="158.6" r=".2"/>
<circle cx="102.5" cy="150.9" r=".2"/>
</g>
<g font-size="4.8">
<text x="32.6" y="10.2">6</text>
<text x="79" y="10.2">5</text>
<text x="125.3" y="10.2">4</text>
<text x="171.7" y="10.2">3</text>
<text x="217.9" y="10.2">2</text>
<text x="264.2" y="10.2">1</text>
<text x="4.9" y="36.6">D</text>
<text x="289.3" y="36.6">D</text>
<text x="4.9" y="85.4">C</text>
<text x="289.3" y="85.4">C</text>
<text x="4.9" y="134.3">B</text>
<text x="289.3" y="134.3">B</text>
<text x="224.9" y="171.2">深圳大夏龙雀科技有限公司</text>
<text x="4.9" y="183.1">A</text>
<text x="289.3" y="183.1">A</text>
</g>
<g font-size="4.2">
<text x="62.5" y="21.6">模块接口</text>
<text x="158.5" y="24.5">电源LDO参考电路</text>
<text x="59.2" y="87.6">复位参考电路</text>
<text x="156.5" y="87.6">电平转换参考电路</text>
<text x="60.2" y="133.6">按键参考电路</text>
<text x="157.6" y="133.6">指示灯参考电路</text>
</g>
<g font-size="3.2">
<text x="59.4" y="25.9">Module interface</text>
<text x="153.2" y="29.7">Power LDO reference circuit</text>
<text x="52.2" y="91">Reset reference circuit</text>
<text x="146.9" y="91">Level conversion reference circuit</text>
<text x="136.1" y="116.9">Module</text>
<text x="206.5" y="116.9">MCU</text>
<text x="54.1" y="136.9">Button reference circuit</text>
<text x="144.9" y="136.9">Indicator light reference circuit</text>
<text x="223.9" y="175.3">SHEN ZHEN DX-SMART TECHNOLOGY CO.,LTD</text>
</g>
<text font-size="2.6" x="233.8" y="183.6">DX-BT04-E02 Reference design</text>
<g font-size="2.2">
<text x="235.6" y="191.1">CHAN</text>
<text x="271.1" y="190.1">A3</text>
<text x="235.6" y="198.8">BLANK</text>
<text x="271.1" y="198.8">1.0</text>
</g>
<g font-size="2.1">
<text x="39.6" y="47.5">UART_RX</text>
<text x="39.6" y="45.6">UART_TX</text>
<text x="146.9" y="42.7">DC_5V</text>
<text x="199.3" y="42.5">DC_3.3V</text>
<text x="38.6" y="51.3">UART_RTS</text>
<text x="38.6" y="49.4">UART_CTS</text>
<text x="43.6" y="64.7">RST</text>
<text x="94.9" y="62.6">LINK_STATUS</text>
<text x="94.9" y="64.5">WORK_STATUS</text>
<text x="42.8" y="66.6">VBAT</text>
<text x="95.1" y="66.6">KEY</text>
<text x="80.5" y="94.2">RST</text>
<text x="171.3" y="95.2">3.3V</text>
<text x="190.5" y="95.2">5V</text>
<text x="16.4" y="105.9">MCU_IO1</text>
<text x="120.7" y="105.7">RST</text>
<text x="138.9" y="119.3">3.3V</text>
<text x="145.9" y="116.4">UART_TX</text>
<text x="203.1" y="116.4">RX</text>
<text x="207.9" y="119.3">5V</text>
<text x="145.9" y="120.2">UART_RX</text>
<text x="203.1" y="120.2">TX</text>
<text x="78.6" y="140.2">KEY</text>
<text x="144.5" y="144.2">LINK_STATUS</text>
<text x="16.4" y="151.8">MCU_IO2</text>
<text x="120.7" y="151.6">KEY</text>
<text x="144.5" y="151.8">WORK_STATUS</text>
<text x="38.4" y="173">备注：</text>
<text x="38.4" y="175.9">1、供电范围为 2.8-3.6V，需要确保输入电压不低于 2.8V。</text>
<text x="38.4" y="178.7">2、为了减少电压跌落，建议给VBAT预留2个(22uF、0.1uF)具有最佳ESR性能的片式多层陶瓷电容(MLCC），且电容靠近 VBAT引脚放置。</text>
<text x="38.4" y="181.6">3、由于本模块的芯片工作电流非常低，当断开电源时，外围MCU的IO口若有微弱的电流供给模块，此时模块容易处于异常工作的状态，</text>
<text x="41.2" y="184.4">所以断开模块电源后，MCU与模块连接的所有IO口都必须配置为下拉。</text>
<text x="38.4" y="191.2">1. The power supply range is 2.8-3.6V, and it is necessary to ensure that the input voltage is not lower than 2.8V.</text>
<text x="38.4" y="188.3">Remark:</text>
<text x="38.4" y="194.1">2. In order to reduce the voltage drop, it is recommended to reserve 2 (22uF, 0.1uF) chip multilayer ceramic capacitors (MLCC) with the best ESR</text>
<text x="42.2" y="196.9">performance for VBAT, and the capacitors should be placed close to the VBAT pin.</text>
<text x="38.4" y="199.8">3. Since the working current of the chip of this module is very low, when the power is turned off, if the IO port of the peripheral MCU has a weak</text>
<text x="42.2" y="202.6">current supplying the module, the module is likely to be in an abnormal working state, so after disconnecting the power of the module, the MCU</text>
<text x="42.2" y="205.5">and All IO ports connected to the module must be configured as pull-down.</text>
</g>
<g font-size="2">
<text x="93.9" y="101.9">KEY</text>
<text x="26.3" y="113.5">RST pulse 200ms</text>
<text x="96.8" y="111.5">ESD</text>
<text x="93.9" y="147.9">KEY</text>
<text x="23.1" y="159.4">WAKE_UP pulse 200ms</text>
<text x="96.8" y="157.5">ESD</text>
<text x="217.5" y="182.4">名称/Name:</text>
<text x="242.3" y="180.5">DX-BT04-E02参考设计</text>
<text x="217.9" y="190">绘制/Draw:</text>
<text x="254.9" y="190">尺寸/Size:</text>
<text x="217.5" y="197.7">审核/Check:</text>
<text x="255.1" y="197.7">版本/Version:</text>
<text x="259.6" y="206.3">日期/Date: 2021/10/22</text>
</g>
<g font-size="1.8">
<text x="168.1" y="39.4">LDO_3.3V</text>
<text x="162" y="46.4">10uF</text>
<text x="166.5" y="42.4">VIN</text>
<text x="172.1" y="43.9" transform="rotate(-90 172.1 43.9)">VSS</text>
<text x="173.3" y="42.5">VOUT</text>
<text x="183" y="46.4">22uF</text>
<text x="188.3" y="46.4">0.1uF</text>
<text x="40.3" y="103.1">4.7K</text>
<text x="163.4" y="105.6">10K</text>
<text x="169.1" y="105.6">10K</text>
<text x="174.4" y="105.6">4.7K</text>
<text x="183" y="105.6">4.7K</text>
<text x="190.2" y="105.6">10K</text>
<text x="196" y="105.6">10K</text>
<text x="54.2" y="110.7">47K</text>
<text x="171.5" y="113.4">G</text>
<text x="168.7" y="115.3">2302</text>
<text x="171.5" y="117.2">S</text>
<text x="177.3" y="119.2">2302</text>
<text x="178.2" y="117.2">D G</text>
<text x="180.1" y="121.1">S</text>
<text x="186.8" y="121.1">D</text>
<text x="170.7" y="143.1">RLED</text>
<text x="40.3" y="149">4.7K</text>
<text x="181.1" y="146.1">1K</text>
<text x="170.7" y="150.7">RLED</text>
<text x="181.1" y="153.8">1K</text>
<text x="54.2" y="156.7">47K</text>
</g>
<g font-size="1.4">
<text x="70.1" y="32.2">U2</text>
<text x="57.6" y="44.3">1</text>
<text x="57.6" y="46.2">2</text>
<text x="60" y="45.1">UART-TX</text>
<text x="60" y="47">UART-RX</text>
<text x="79.7" y="47">P12</text>
<text x="79.7" y="45.1">P33</text>
<text x="83.6" y="46.2">25</text>
<text x="83.6" y="44.3">26</text>
<text x="57.6" y="48.1">3</text>
<text x="57.6" y="50">4</text>
<text x="57.6" y="51.9">5</text>
<text x="57.6" y="53.8">6</text>
<text x="60" y="48.9">UART-CTS</text>
<text x="60" y="50.8">UART-RTS</text>
<text x="60" y="52.8">SCL/P02</text>
<text x="79.7" y="52.8">P17</text>
<text x="79.7" y="50.8">P13</text>
<text x="79.7" y="48.9">P14</text>
<text x="83.6" y="53.8">21</text>
<text x="83.6" y="51.9">22</text>
<text x="83.6" y="50">23</text>
<text x="83.6" y="48.1">24</text>
<text x="57.6" y="55.8">7</text>
<text x="57.6" y="57.7">8</text>
<text x="57.6" y="59.6">9</text>
<text x="60" y="54.7">SDA/P03</text>
<text x="60" y="56.6">SPI-MOSI</text>
<text x="60" y="58.5">SPI-MISO</text>
<text x="79.7" y="58.5">P34</text>
<text x="79.7" y="56.6">P35</text>
<text x="79.7" y="54.7">P16</text>
<text x="83.6" y="59.6">18</text>
<text x="83.6" y="57.7">19</text>
<text x="83.6" y="55.8">20</text>
<text x="56.9" y="61.5">10</text>
<text x="56.9" y="63.4">11</text>
<text x="56.9" y="65.3">12</text>
<text x="60" y="60.5">SPI-SCK</text>
<text x="60" y="62.4">SPI-CSB</text>
<text x="60" y="64.3">RST</text>
<text x="73.2" y="64.3">WORK-STATUS</text>
<text x="74.2" y="62.4">LINK-STATUS</text>
<text x="79.7" y="60.5">P33</text>
<text x="83.6" y="65.3">15</text>
<text x="83.6" y="63.4">16</text>
<text x="83.6" y="61.5">17</text>
<text x="56.9" y="67.3">13</text>
<text x="60" y="66.2">VBAT</text>
<text x="60" y="68.1">GND</text>
<text x="79.1" y="68.1">GND</text>
<text x="79.7" y="66.2">KEY</text>
<text x="83.6" y="67.3">14</text>
<text x="67.1" y="72.9">DX-BT04-E02</text>
</g>
</svg>
